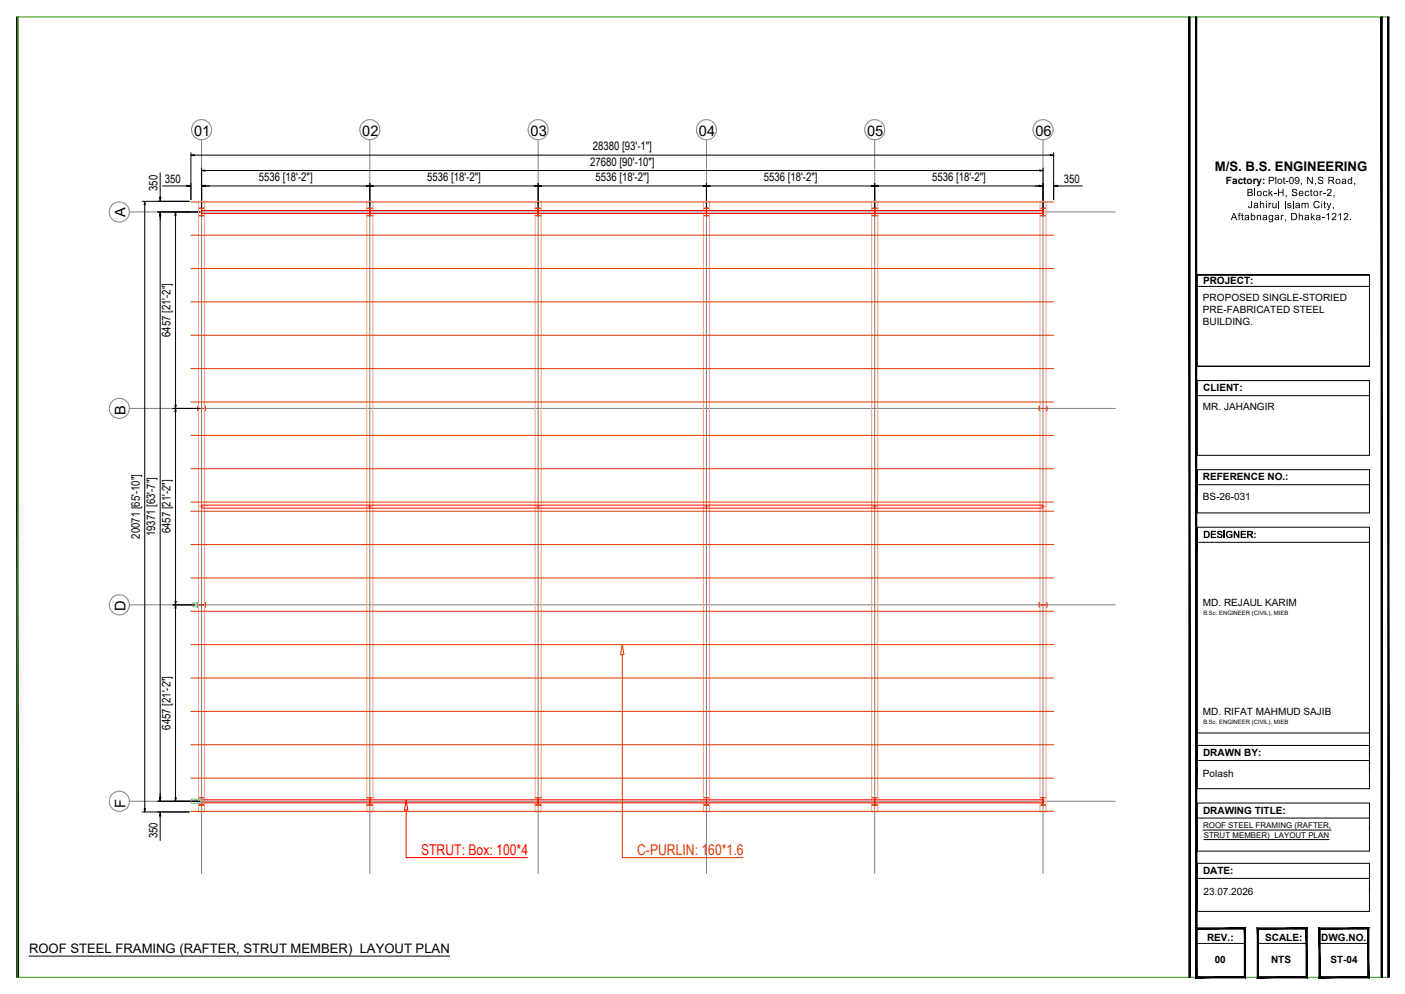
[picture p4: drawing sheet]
<svg xmlns="http://www.w3.org/2000/svg" width="420mm" height="297mm" viewBox="0 0 420 297" stroke-linecap="round" stroke-linejoin="round" font-family="sans-serif">
<!-- layer: gr-line -->
<g fill="none" stroke="#808080" stroke-width=".3">
<path d="M57.3 38.3v.5M57.3 39.3l.1 .4M57.6 37.3l-.2 .5M58.2 36.6l-.3 .3M59.1 36l-.5 .2M60 35.8h-.5M60.5 35.8h.5M61.5 36l.4 .2M62.3 36.5l.3 .4M62.9 37.3l.2 .5M63.2 39.2l-.1 .5M63.2 38.3l.1 .5"/>
<path d="M107.6 38.3v.5M107.6 39.3l.2 .4M108 37.3l-.2 .5M108.6 36.6l-.4 .3M109.4 36l-.5 .2M110.3 35.8h-.4M110.8 35.8h.5M111.8 36l.4 .2M112.6 36.5l.4 .4M113.2 37.3l.2 .5M113.6 39.2l-.1 .5M113.6 38.3v.5"/>
<path d="M158 38.3l-.1 .5M158 39.3l.1 .4M158.3 37.3l-.2 .5M158.9 36.6l-.3 .3M159.7 36l-.4 .2M160.7 35.8h-.5M161.2 35.8h.5M162.1 36l.5 .2M163 36.5l.3 .4M163.6 37.3l.2 .5M163.9 39.2l-.1 .5M163.9 38.3v.5"/>
<path d="M208.3 39.3l.1 .4M208.3 38.3v.5M208.6 37.3l-.2 .5M209.2 36.6l-.3 .3M210 36l-.4 .2M211 35.8h-.5M211.5 35.8h.5M212.4 36l.5 .2M213.3 36.5l.3 .4M213.9 37.3l.2 .5M214.2 39.2l-.1 .5M214.2 38.3l.1 .5"/>
<path d="M258.6 38.3v.5M258.6 39.3l.1 .4M258.9 37.3l-.2 .5M259.5 36.6l-.3 .3M260.4 36l-.5 .2M261.3 35.8h-.5M261.8 35.8h.5M262.8 36l.4 .2M263.6 36.5l.3 .4M264.2 37.3l.2 .5M264.5 39.2l-.1 .5M264.5 38.3l.1 .5"/>
<path d="M308.9 38.3v.5M308.9 39.3l.2 .4M309.3 37.3l-.2 .5M309.9 36.6l-.4 .3M310.7 36l-.4 .2M311.7 35.8h-.5M312.2 35.8h.5M313.1 36l.5 .2M313.9 36.5l.4 .4M314.6 37.3l.1 .5M314.9 39.2l-.1 .5M314.9 38.3v.5"/>
<path d="M57.6 40.2l.3 .4M58.3 41l.3 .3M59.1 41.5l.4 .2M60 41.7h.5M60.3 41.8v219.2M61.5 41.5l-.5 .2M62.3 41l-.4 .3M62.9 40.2l-.2 .4M108 40.2l.2 .4M108.6 41l.4 .3M109.4 41.5l.5 .2M110.4 41.7h.5"/>
<path d="M110.6 41.8v219.2M111.8 41.5l-.4 .2M112.6 41l-.3 .3M113.2 40.2l-.2 .4M158.3 40.2l.3 .4M158.9 41l.4 .3M159.7 41.5l.5 .2M160.7 41.7h.5M160.9 41.8v219.2M162.2 41.5l-.5 .2M163 41l-.4 .3M163.6 40.2l-.3 .4"/>
<path d="M208.6 40.2l.3 .4M209.2 41l.4 .3M210.1 41.5l.4 .2M211 41.7h.5M211.3 41.8v219.2M212.5 41.5l-.5 .2M213.3 41l-.4 .3M213.9 40.2l-.3 .4M259 40.2l.2 .4M259.6 41l.3 .3M260.4 41.5l.5 .2M261.3 41.7h.6"/>
<path d="M261.6 41.8v219.2M262.8 41.5l-.5 .2M263.6 41l-.4 .3M264.2 40.2l-.2 .4M309.3 40.2l.2 .4M309.9 41l.4 .3M310.7 41.5l.5 .2M311.7 41.7h.5M311.9 41.8v219.2M313.1 41.5l-.4 .2M314 41l-.4 .3M314.6 40.2l-.3 .4"/>
<path d="M32.7 62.9v.5M32.7 63.8l.2 .5M33 61.9l-.1 .5M33 64.8l.3 .4M33.7 61.1l-.4 .4M33.7 65.6l.4 .3M34.5 60.6l-.5 .2M34.5 66.1l.5 .2M35.4 60.4h-.5M35.5 66.3h.4M35.9 60.4h.5M36.9 60.6l.4 .2"/>
<path d="M36.9 66.1l-.5 .2M37.7 61.1l.4 .4M37.7 65.5l-.4 .4M38.3 64.8l-.2 .4M38.3 61.9l.2 .5M38.7 63.8l-.2 .5M38.7 62.9v.4h294.8M33.7 119.9l-.4 .3M34.5 119.3l-.5 .2M35.4 119l-.5 .1M35.9 119l.5 .1M36.9 119.3l.4 .2"/>
<path d="M37.7 119.8l.4 .4M32.7 121.6v.5M32.7 122.6l.2 .4M33 120.6l-.1 .5M33 123.5l.3 .4M33.7 124.3l.4 .3M34.5 124.8l.5 .2M35.5 125h.4M36.9 124.8l-.5 .2M37.7 124.3l-.4 .3M38.3 120.6l.2 .5M38.3 123.5l-.2 .4"/>
<path d="M38.7 122.5l-.2 .5M38.7 121.5v.6h294.8M33 179.3l-.1 .5M33.7 178.5l-.4 .4M34.5 178l-.5 .2M35.4 177.8h-.5M35.9 177.8h.5M36.9 178l.4 .2M37.7 178.5l.4 .4M38.3 179.3l.2 .5M32.7 180.3v.5M32.7 181.3l.2 .4"/>
<path d="M33 182.2l.3 .4M33.7 183l.4 .3M34.5 183.5l.5 .2M35.9 183.7l-.4 .1M36.9 183.5l-.5 .1M37.7 183l-.4 .2M38.3 182.2l-.2 .4M38.7 181.2l-.2 .5M38.7 180.3v.4h294.8M32.7 239v.5M32.7 240l.2 .4M33 238l-.1 .5"/>
<path d="M33.7 237.2l-.4 .4M34.5 236.7l-.5 .2M35.4 236.5h-.5M35.9 236.5h.5M36.9 236.7l.4 .2M37.7 237.2l.4 .4M38.3 238l.2 .5M38.7 239.9l-.2 .5M38.7 239v.4h294.8M33 240.9l.3 .4M33.7 241.7l.4 .3M34.5 242.2l.5 .2"/>
<path d="M35.5 242.5h.4M36.9 242.2l-.5 .2M37.7 241.6l-.4 .4M38.3 240.9l-.2 .4"/>
</g>
<!-- layer: DIM -->
<g fill="none" stroke="#000" stroke-width=".3">
<path d="M47.9 51.6v7.4M48.6 55.6h7.3M57.1 45.6v14.1M58.1 46.4h256M60.3 50.2v12.7M61.3 55.6h48.3M61.3 51h249.6M110.6 54.8v8.1M111.6 55.6h48.3M160.9 54.8v8.1M161.9 55.6h48.3M211.3 54.8v8.1"/>
<path d="M212.3 55.6h48.3M261.6 54.8v8.1M262.6 55.6h48.3M311.9 50.2v12.7M315.1 45.6v14.1M316.3 55.6h7.3M42.5 60.2h14.1M43.3 61.2v180.4M47.1 63.3h12.7M47.9 64.4v174M52.5 64.4v56.7M51.7 122.1h8.1"/>
<path d="M52.5 123v56.8M51.7 180.7h6.5M52.5 181.7v56.7M47.1 239.4h12.7M42.5 242.6h14.1M47.9 243.8v7.3"/>
</g>
<!-- layer: 0 -->
<g fill="none" stroke="#000" stroke-width=".3">
<path d="M47.7 59h.4l-.2 1.2zM55.9 55.4l1.2 .2-1.2 .2zM57.1 46.4l1-.2v.3zM60.3 55.6l1-.2v.3zM60.3 51l1-.2v.3zM60.3 55.6l1.2-.2v.4zM109.6 55.4l1 .2-1 .1zM110.6 55.6l1-.2v.3zM159.9 55.4l1 .2-1 .1zM160.9 55.6l1-.2v.3zM210.2 55.4l1.1 .2-1.1 .1zM211.3 55.6l1-.2v.3z"/>
<path d="M260.6 55.4l1 .2-1 .1zM261.6 55.6l1-.2v.3zM310.7 55.4l1.2 .2-1.2 .2zM310.9 55.4l1 .2-1 .1zM310.9 50.8l1 .2-1 .1zM314.1 46.2l1 .2-1 .1zM315.1 55.6l1.2-.2v.4zM43.3 60.2l.2 1h-.4zM47.9 63.3l.1 1.1h-.3zM47.9 63.3l.2 1.2h-.4zM52.5 63.3l.2 1.1h-.4zM52.3 121.1h.4l-.2 1z"/>
<path d="M52.5 122.1l.2 .9h-.4zM52.3 179.8h.4l-.2 .9zM52.5 180.7l.2 1h-.4zM47.7 238.3h.4l-.2 1.1zM47.7 238.4h.3l-.1 1zM52.3 238.4h.4l-.2 1zM43.1 241.6h.4l-.2 1zM47.9 242.6l.2 1.2h-.4z"/>
</g>
<!-- layer: 000 Steel Column -->
<g fill="none" stroke="#a30000" stroke-width=".3">
<path d="M60.1 64.4h.9M60.1 62.3l.1 .1M60.2 64.4l-.6 .1h1.4M60.2 62.3l-.6-.1h1.4l-.7 .2M60.2 62.4v1.9M60.3 62.4v1.9M61 64.4v.1M110.5 64.4l.1-2-.9-.2h1.8l-.9 .2 .1 2M110.5 64.4l-.8 .1h1.8M110.7 64.4h.8M111.5 64.4v.1M160.8 64.4l.1-2-.9-.2h1.8l-.9 .2 .1 2"/>
<path d="M160.8 64.4l-.8 .1h1.8M161 64.4h.8M161.8 64.4v.1M211.1 64.4l-.7 .1h1.8M211.2 62.4l-.8-.2h1.8l-.9 .2 .1 2M211.2 64.3l-.1 .1M211.4 64.4h.8M212.2 64.4v.1M261.5 64.4l-.8 .1h1.8M261.6 62.4v1.9M261.6 64.3l-.1 .1M261.6 64.3l.1 .1"/>
<path d="M261.7 62.3l-.1 .1M261.7 62.3l.8-.1h-1.8l.9 .2M261.7 64.4h.8M262.5 64.4v.1M311.2 64.4v.1M311.9 62.4v1.9M312 64.4h-.8M312 62.3l-.1 .1M312 64.4l.6 .1h-1.4M312 62.3l.6-.1h-1.4l.7 .2M61.3 121.9l-2 .1-.2-.6v1.3l.2-.6h2M61.4 121.4h.1"/>
<path d="M61.4 121.4v.5M61.4 121.4v1.3v-.5M310.8 121.9l2.1 .1 .2-.6v1.3M310.8 122.1h2.2v.6M310.8 121.9v-.5v1.3v-.5M313 122.7h.1M61.3 180.6l-2 .1-.2-.6v1.3l.2-.7 2 .1M61.4 180.1v.5M61.4 180.1h.1M61.4 180.1v1.3v-.5M310.8 180.6l2.1 .1 .2-.6v1.3M310.8 180.8h2.2v.6"/>
<path d="M310.8 180.6v-.5v1.3v-.5M313 181.4h.1M60.1 238.4l.1 .1M60.2 238.5v1.9M60.3 238.5v1.9M61 238.3h-1.4l.6 .1M61 238.4l-.7 .1M61 238.3v.1M109.7 238.3h1.8l-.9 .1v2l.9 .2h-1.8l.9-.2v-1.9zM160 238.3h1.8l-.8 .1-.1 2 .9 .2h-1.8l.9-.2v-1.9zM211.2 238.5l-.8-.2h1.8l-.9 .1-.1 2 1 .2h-1.8l.8-.2M261.6 238.5v1.9"/>
<path d="M261.7 238.4l-.1 .1M261.7 238.4l.8-.1h-1.8l.9 .2M311.2 238.3h1.4l-.6 .1M311.2 238.4l.7 .1M311.2 238.3v.1M311.9 238.5v1.9M312 238.4l-.1 .1M59.6 240.5v.1M59.6 240.5h.6M60.2 240.4l-.1 .1M60.3 240.4l.1 .1M60.4 240.5l.6 .1h-1.4"/>
<path d="M261.6 240.4l-.9 .2h1.8l-.8-.1M261.6 240.4l.1 .1M311.8 240.5l-.6 .1h1.4M311.9 240.4l-.1 .1M311.9 240.4l.1 .1M312 240.5h.6M312.6 240.5v.1"/>
</g>
<!-- layer: gr-line -->
<g fill="#808080" stroke="#808080" stroke-width=".3">
<circle cx="63.2" cy="38" r=".06"/>
<circle cx="62.8" cy="37.1" r=".06"/>
<circle cx="62.1" cy="36.4" r=".06"/>
<circle cx="61.2" cy="35.9" r=".06"/>
<circle cx="60.3" cy="35.8" r=".06"/>
<circle cx="59.3" cy="35.9" r=".06"/>
<circle cx="58.4" cy="36.4" r=".06"/>
<circle cx="57.8" cy="37.1" r=".06"/>
<circle cx="57.4" cy="38" r=".06"/>
<circle cx="57.3" cy="39" r=".06"/>
<circle cx="57.5" cy="40" r=".06"/>
<circle cx="58.1" cy="40.8" r=".06"/>
<circle cx="58.9" cy="41.4" r=".06"/>
<circle cx="59.8" cy="41.7" r=".06"/>
<circle cx="60.8" cy="41.7" r=".06"/>
<circle cx="61.7" cy="41.4" r=".06"/>
<circle cx="62.5" cy="40.8" r=".06"/>
<circle cx="63" cy="39.9" r=".06"/>
<circle cx="63.3" cy="39" r=".06"/>
<circle cx="113.5" cy="38" r=".06"/>
<circle cx="113.1" cy="37.1" r=".06"/>
<circle cx="112.4" cy="36.4" r=".06"/>
<circle cx="111.6" cy="35.9" r=".06"/>
<circle cx="110.6" cy="35.8" r=".06"/>
<circle cx="109.6" cy="35.9" r=".06"/>
<circle cx="108.8" cy="36.4" r=".06"/>
<circle cx="108.1" cy="37.1" r=".06"/>
<circle cx="107.7" cy="38" r=".06"/>
<circle cx="107.6" cy="39" r=".06"/>
<circle cx="107.9" cy="40" r=".06"/>
<circle cx="108.4" cy="40.8" r=".06"/>
<circle cx="109.2" cy="41.4" r=".06"/>
<circle cx="110.1" cy="41.7" r=".06"/>
<circle cx="111.1" cy="41.7" r=".06"/>
<circle cx="112" cy="41.4" r=".06"/>
<circle cx="112.8" cy="40.8" r=".06"/>
<circle cx="113.3" cy="39.9" r=".06"/>
<circle cx="113.6" cy="39" r=".06"/>
<circle cx="163.8" cy="38" r=".06"/>
<circle cx="163.4" cy="37.1" r=".06"/>
<circle cx="162.8" cy="36.4" r=".06"/>
<circle cx="161.9" cy="35.9" r=".06"/>
<circle cx="160.9" cy="35.8" r=".06"/>
<circle cx="160" cy="35.9" r=".06"/>
<circle cx="159.1" cy="36.4" r=".06"/>
<circle cx="158.4" cy="37.1" r=".06"/>
<circle cx="158" cy="38" r=".06"/>
<circle cx="157.9" cy="39" r=".06"/>
<circle cx="158.2" cy="40" r=".06"/>
<circle cx="158.7" cy="40.8" r=".06"/>
<circle cx="159.5" cy="41.4" r=".06"/>
<circle cx="160.4" cy="41.7" r=".06"/>
<circle cx="161.4" cy="41.7" r=".06"/>
<circle cx="162.4" cy="41.4" r=".06"/>
<circle cx="163.2" cy="40.8" r=".06"/>
<circle cx="163.7" cy="39.9" r=".06"/>
<circle cx="163.9" cy="39" r=".06"/>
<circle cx="214.2" cy="38" r=".06"/>
<circle cx="213.8" cy="37.1" r=".06"/>
<circle cx="213.1" cy="36.4" r=".06"/>
<circle cx="212.2" cy="35.9" r=".06"/>
<circle cx="211.2" cy="35.8" r=".06"/>
<circle cx="210.3" cy="35.9" r=".06"/>
<circle cx="209.4" cy="36.4" r=".06"/>
<circle cx="208.7" cy="37.1" r=".06"/>
<circle cx="208.3" cy="38" r=".06"/>
<circle cx="208.3" cy="39" r=".06"/>
<circle cx="208.5" cy="40" r=".06"/>
<circle cx="209.1" cy="40.8" r=".06"/>
<circle cx="209.8" cy="41.4" r=".06"/>
<circle cx="210.8" cy="41.7" r=".06"/>
<circle cx="211.8" cy="41.7" r=".06"/>
<circle cx="212.7" cy="41.4" r=".06"/>
<circle cx="213.5" cy="40.8" r=".06"/>
<circle cx="214" cy="39.9" r=".06"/>
<circle cx="214.2" cy="39" r=".06"/>
<circle cx="264.5" cy="38" r=".06"/>
<circle cx="264.1" cy="37.1" r=".06"/>
<circle cx="263.4" cy="36.4" r=".06"/>
<circle cx="262.5" cy="35.9" r=".06"/>
<circle cx="261.6" cy="35.8" r=".06"/>
<circle cx="260.6" cy="35.9" r=".06"/>
<circle cx="259.7" cy="36.4" r=".06"/>
<circle cx="259.1" cy="37.1" r=".06"/>
<circle cx="258.7" cy="38" r=".06"/>
<circle cx="258.6" cy="39" r=".06"/>
<circle cx="258.8" cy="40" r=".06"/>
<circle cx="259.4" cy="40.8" r=".06"/>
<circle cx="260.2" cy="41.4" r=".06"/>
<circle cx="261.1" cy="41.7" r=".06"/>
<circle cx="262.1" cy="41.7" r=".06"/>
<circle cx="263" cy="41.4" r=".06"/>
<circle cx="263.8" cy="40.8" r=".06"/>
<circle cx="264.3" cy="39.9" r=".06"/>
<circle cx="264.6" cy="39" r=".06"/>
<circle cx="314.8" cy="38" r=".06"/>
<circle cx="314.4" cy="37.1" r=".06"/>
<circle cx="313.8" cy="36.4" r=".06"/>
<circle cx="312.9" cy="35.9" r=".06"/>
<circle cx="311.9" cy="35.8" r=".06"/>
<circle cx="310.9" cy="35.9" r=".06"/>
<circle cx="310.1" cy="36.4" r=".06"/>
<circle cx="309.4" cy="37.1" r=".06"/>
<circle cx="309" cy="38" r=".06"/>
<circle cx="308.9" cy="39" r=".06"/>
<circle cx="309.2" cy="40" r=".06"/>
<circle cx="309.7" cy="40.8" r=".06"/>
<circle cx="310.5" cy="41.4" r=".06"/>
<circle cx="311.4" cy="41.7" r=".06"/>
<circle cx="312.4" cy="41.7" r=".06"/>
<circle cx="313.3" cy="41.4" r=".06"/>
<circle cx="314.1" cy="40.8" r=".06"/>
<circle cx="314.7" cy="39.9" r=".06"/>
<circle cx="314.9" cy="39" r=".06"/>
<circle cx="38.6" cy="62.6" r=".06"/>
<circle cx="38.2" cy="61.7" r=".06"/>
<circle cx="37.5" cy="61" r=".06"/>
<circle cx="36.7" cy="60.5" r=".06"/>
<circle cx="35.7" cy="60.4" r=".06"/>
<circle cx="34.7" cy="60.5" r=".06"/>
<circle cx="33.8" cy="61" r=".06"/>
<circle cx="33.2" cy="61.7" r=".06"/>
<circle cx="32.8" cy="62.6" r=".06"/>
<circle cx="32.7" cy="63.6" r=".06"/>
<circle cx="33" cy="64.6" r=".06"/>
<circle cx="33.5" cy="65.4" r=".06"/>
<circle cx="34.3" cy="66" r=".06"/>
<circle cx="35.2" cy="66.3" r=".06"/>
<circle cx="36.2" cy="66.3" r=".06"/>
<circle cx="37.1" cy="66" r=".06"/>
<circle cx="37.9" cy="65.4" r=".06"/>
<circle cx="38.4" cy="64.5" r=".06"/>
<circle cx="38.7" cy="63.6" r=".06"/>
<circle cx="38.6" cy="121.3" r=".06"/>
<circle cx="38.2" cy="120.4" r=".06"/>
<circle cx="37.5" cy="119.7" r=".06"/>
<circle cx="36.7" cy="119.2" r=".06"/>
<circle cx="35.7" cy="119" r=".06"/>
<circle cx="34.7" cy="119.2" r=".06"/>
<circle cx="33.8" cy="119.7" r=".06"/>
<circle cx="33.2" cy="120.4" r=".06"/>
<circle cx="32.8" cy="121.3" r=".06"/>
<circle cx="32.7" cy="122.3" r=".06"/>
<circle cx="33" cy="123.3" r=".06"/>
<circle cx="33.5" cy="124.1" r=".06"/>
<circle cx="34.3" cy="124.7" r=".06"/>
<circle cx="35.2" cy="125" r=".06"/>
<circle cx="36.2" cy="125" r=".06"/>
<circle cx="37.1" cy="124.7" r=".06"/>
<circle cx="37.9" cy="124.1" r=".06"/>
<circle cx="38.4" cy="123.2" r=".06"/>
<circle cx="38.7" cy="122.3" r=".06"/>
<circle cx="38.6" cy="180" r=".06"/>
<circle cx="38.2" cy="179.1" r=".06"/>
<circle cx="37.5" cy="178.4" r=".06"/>
<circle cx="36.7" cy="177.9" r=".06"/>
<circle cx="35.7" cy="177.8" r=".06"/>
<circle cx="34.7" cy="177.9" r=".06"/>
<circle cx="33.8" cy="178.4" r=".06"/>
<circle cx="33.2" cy="179.1" r=".06"/>
<circle cx="32.8" cy="180" r=".06"/>
<circle cx="32.7" cy="181" r=".06"/>
<circle cx="33" cy="182" r=".06"/>
<circle cx="33.5" cy="182.8" r=".06"/>
<circle cx="34.3" cy="183.4" r=".06"/>
<circle cx="35.2" cy="183.7" r=".06"/>
<circle cx="36.2" cy="183.7" r=".06"/>
<circle cx="37.1" cy="183.4" r=".06"/>
<circle cx="37.9" cy="182.8" r=".06"/>
<circle cx="38.4" cy="181.9" r=".06"/>
<circle cx="38.7" cy="181" r=".06"/>
<circle cx="38.6" cy="238.7" r=".06"/>
<circle cx="38.2" cy="237.8" r=".06"/>
<circle cx="37.5" cy="237.1" r=".06"/>
<circle cx="36.7" cy="236.6" r=".06"/>
<circle cx="35.7" cy="236.5" r=".06"/>
<circle cx="34.7" cy="236.6" r=".06"/>
<circle cx="33.8" cy="237.1" r=".06"/>
<circle cx="33.2" cy="237.8" r=".06"/>
<circle cx="32.8" cy="238.7" r=".06"/>
<circle cx="32.7" cy="239.7" r=".06"/>
<circle cx="33" cy="240.7" r=".06"/>
<circle cx="33.5" cy="241.5" r=".06"/>
<circle cx="34.3" cy="242.1" r=".06"/>
<circle cx="35.2" cy="242.4" r=".06"/>
<circle cx="36.2" cy="242.4" r=".06"/>
<circle cx="37.1" cy="242.1" r=".06"/>
<circle cx="37.9" cy="241.5" r=".06"/>
<circle cx="38.4" cy="240.6" r=".06"/>
<circle cx="38.7" cy="239.7" r=".06"/>
</g>
<!-- layer: Rafter -->
<path d="M59.4 60.2h1.8v182.4h-1.8zM109.7 60.2h1.8v182.4h-1.8zM160 60.2h1.8v182.4h-1.8zM210.4 60.2h1.8v182.4h-1.8zM260.7 60.2h1.8v182.4h-1.8zM311 60.2h1.8v182.4h-1.8zM59.4 151.4h1.8M109.7 151.4h1.8M160 151.4h1.8M210.4 151.4h1.8M260.7 151.4h1.8M311 151.4h1.8" fill="none" stroke="#ff9f7f" stroke-width=".3"/>
<!-- layer: Strut -->
<g fill="none" stroke="#f00" stroke-width=".3">
<path d="M60.3 62.9h251.6v.9h-251.6zM110.6 62.9v.9M160.9 62.9v.9M211.3 62.9v.9M261.6 62.9v.9M60.3 150.9h251.6v1h-251.6zM110.6 150.9v1M160.9 150.9v1M211.3 150.9v1M261.6 150.9v1M60.3 239h251.6v.9h-251.6zM110.6 239v.9"/>
<path d="M160.9 239v.9M211.3 239v.9M261.6 239v.9"/>
</g>
<!-- layer: Purlin -->
<g fill="none" stroke="#dd3700" stroke-width=".3">
<path d="M57.1 60.4h258M57.1 70.3h258M57.1 80.2h258M57.1 90.2h258M57.1 100.2h258M57.1 110.2h258M57.1 120.1h258M57.1 130.1h258M57.1 140.1h258M57.1 150h258M57.1 152.8h258M57.1 162.7h258"/>
<path d="M57.1 172.7h258M57.1 182.7h258M57.1 192.6h258M57.1 202.6h258M57.1 212.6h258M57.1 222.6h258M57.1 232.5h258M57.1 242.5h258"/>
</g>
<!-- layer: 0 -->
<path d="M186.1 192.6l.5 3.1h-1zM186.1 195.7v60.6h36.1" fill="none" stroke="#dd3700" stroke-width=".3"/>
<path d="M121.5 239l.5 3h-1zM121.5 242v14.3h36.3" fill="none" stroke="#f00" stroke-width=".3"/>
<!-- layer: Purlin Cleat -->
<path d="M57.7 180.2h1.4v1.1h-1.4zM57.2 238.8h3v1.2h-3z" fill="none" stroke="#0cc" stroke-width=".3"/>
<!-- layer: Template -->
<g fill="#000" stroke="#000" stroke-width=".3">
<path d="M5 5.1v286.9h.4zM5 5.1h.4v286.9z"/>
<path d="M355.5 5.1v286.9h.4zM355.5 5.1h.4v286.9z"/>
<path d="M357.5 5.1v286.9h.4zM357.5 5.1h.4v286.9z"/>
<path d="M357.9 291.9l-.4 .3 14.6-.3zM357.5 292.2l14.6-.3 .4 .3zM372.1 277.7v14.2l.4 .3zM372.1 277.7l.4-.4v14.9zM357.9 277.7h14.2l.4-.4zM357.5 277.3h15l-14.6 .4zM357.5 277.3l.4 14.6v-14.2zM357.5 277.3l.4 14.6-.4 .3z"/>
<path d="M376.3 291.9l-.3 .3 14.6-.3zM376 292.2l14.6-.3 .3 .3zM390.6 277.7v14.2l.3 .3zM390.6 277.7l.3-.4v14.9zM376.3 277.7h14.3l.3-.4zM376 277.3h14.9l-14.6 .4zM376 277.3l.3 14.6v-14.2zM376 277.3l.3 14.6-.3 .3z"/>
<path d="M394.8 291.9l-.4 .3 14.6-.3zM394.4 292.2l14.6-.3 .4 .3zM409 277.7v14.2l.4 .3zM409 277.7l.4-.4v14.9zM394.8 277.7h14.2l.4-.4zM394.4 277.3h15l-14.6 .4zM394.4 277.3l.4 14.6v-14.2zM394.4 277.3l.4 14.6-.4 .3z"/>
<path d="M413 5.1v286.9h.4zM413 5.1h.4v286.9z"/>
<path d="M415 5.1v286.9h.4zM415 5.1h.4v286.9z"/>
</g>
<g fill="none" stroke="#000" stroke-width=".3">
<path d="M358.1 82.2h51.4h-51.4v27.3M358.1 85.6h51.4M409.5 82.2v27.3M358.1 113.7h51.4v22.4h-51.4zM358.1 118.2h51.4M409.5 109.5h-51.4h51.4M358.1 157.6v78.1h51.4v-12.9h-51.4M358.1 140.4v12.9h51.4v-12.9h-51.4v6.6M358.1 144.9h51.4M358.1 164.2v-6.6h51.4v68.6M358.1 162.1h51.4M358.1 219h51.4"/>
<path d="M358.1 240h51.4v14.3h-51.4zM358.1 227.3h51.4M409.5 229.7v1.2M358.1 258h51.4v14.4h-51.4zM358.1 244.5h51.4M359.8 248h38.3M360 250.9h37.4M358.1 262.5h51.4M8.7 285.7h125.8M357.7 281.9h14.6M376.2 281.9h14.5M394.6 281.9h14.6"/>
</g>
<path d="M5.2 5.1h410v286.9h-410z" fill="none" stroke="#259500" stroke-width=".3"/>
<g fill="#000">
<path d="M375.1 159.2h.4v.4h-.4zM375.1 160.4h.4v.4h-.4z"/>
<path d="M372.9 158.6l1.3 .1 .4 .2 .1 .6-.6 .3 .8 1h-.5l-.9-.9h-.1v.9h-.5zM373.4 159v.5l.8-.1-.1-.4z"/>
</g>
<!-- layer: 0 -->
<path d="M397 56.6l.7-.2 .4 .3v.7l-.9 .9h1v.3h-1.4l1.1-1.5-.3-.5-.3 .1-.2 .4h-.2zM398.8 58.3h.3l-.3 .7zM405 54.7h.3l-.3 .7zM396.7 60.6h.3l.4 1.3 .5-1.3h.2l-.6 1.8-.4 .4-.3-.3h.4l.1-.3zM398.6 61.9h.3l-.3 .7zM402 63.8l.7-.1 .5 .3v.5l-1 1h1v.3h-1.4l1.1-1.5-.3-.4-.8 .4zM403.8 65.5h.3v.3h-.3z" fill="#000"/>
<g font-size="4.4">
<text x="58" y="40.6">01</text>
<text x="108.4" y="40.6">02</text>
<text x="158.7" y="40.6">03</text>
<text x="209" y="40.6">04</text>
<text x="259.3" y="40.6">05</text>
<text x="309.7" y="40.6">06</text>
<text x="37.5" y="64.9" transform="rotate(-90 37.5 64.9)">A</text>
<text x="37.5" y="123.9" transform="rotate(-90 37.5 123.9)">B</text>
<text x="37.5" y="182.7" transform="rotate(-90 37.5 182.7)">D</text>
<text x="37.5" y="241.4" transform="rotate(-90 37.5 241.4)">F</text>
</g>
<text font-size="4.4" fill="#f00" x="125.9" y="255.4">STRUT: Box: 100*4</text>
<text font-size="4.4" fill="#dd3700" x="190.5" y="255.4">C-PURLIN: 160*1.6</text>
<g font-size="3.9">
<text x="363.3" y="51.1">M/S. B.S. ENGINEERING</text>
<text x="8.7" y="284.9">ROOF STEEL FRAMING (RAFTER, STRUT MEMBER) LAYOUT PLAN</text>
</g>
<g font-size="3.5">
<text x="177.3" y="44.9">28380 [93'-1&quot;]</text>
<text x="176.5" y="49.5">27680 [90'-10&quot;]</text>
<text x="47.1" y="57.1" transform="rotate(-90 47.1 57.1)">350</text>
<text x="49.3" y="54.7">350</text>
<text x="77.4" y="54.1">5536 [18'-2&quot;]</text>
<text x="127.8" y="54.1">5536 [18'-2&quot;]</text>
<text x="178.1" y="54.1">5536 [18'-2&quot;]</text>
<text x="228.4" y="54.1">5536 [18'-2&quot;]</text>
<text x="278.7" y="54.1">5536 [18'-2&quot;]</text>
<text x="318.2" y="54.7">350</text>
<text x="51" y="100.7" transform="rotate(-90 51 100.7)">6457 [21'-2&quot;]</text>
<text x="41.8" y="161" transform="rotate(-90 41.8 161)">20071 [65'-10&quot;]</text>
<text x="46.4" y="160.3" transform="rotate(-90 46.4 160.3)">19371 [63'-7&quot;]</text>
<text x="51" y="159.4" transform="rotate(-90 51 159.4)">6457 [21'-2&quot;]</text>
<text x="51" y="218.1" transform="rotate(-90 51 218.1)">6457 [21'-2&quot;]</text>
<text x="47.1" y="250.5" transform="rotate(-90 47.1 250.5)">350</text>
</g>
<g font-size="3">
<text x="366.6" y="55">Factory: Plot-09</text>
<text x="372.8" y="58.6">Block-H, Sector-2,</text>
<text x="388.7" y="55">, N,S Road,</text>
<text x="368" y="65.8">Aftabnagar, Dhaka-1212.</text>
<text x="373.2" y="62.2">Jahirul Islam City,</text>
<text x="359.7" y="90">PROPOSED SINGLE-STORIED</text>
<text x="359.8" y="84.8">PROJECT:</text>
<text x="359.7" y="93.6">PRE-FABRICATED STEEL</text>
<text x="359.7" y="97.2">BUILDING.</text>
<text x="359.8" y="117">CLIENT:</text>
<text x="359.7" y="122.6">MR. JAHANGIR</text>
<text x="359.7" y="143.6">REFERENCE NO.:</text>
<text x="359.7" y="149.3">BS-26-031</text>
<text x="359.8" y="160.8">DESIGNER:</text>
<text x="359.7" y="181.2">MD. REJAUL KARIM</text>
<text x="359.7" y="213.7">MD. RIFAT MAHMUD SAJIB</text>
<text x="359.8" y="226">DRAWN BY:</text>
<text x="359.7" y="232.3">Polash</text>
<text x="359.8" y="243.2">DRAWING TITLE:</text>
<text x="359.8" y="261.2">DATE:</text>
<text x="359.9" y="267.6">23.07.2026</text>
<text x="361" y="281.1">REV.:</text>
<text x="378.4" y="281.2">SCALE:</text>
<text x="395.1" y="281.2">DWG.NO.</text>
<text x="363.2" y="287.8">00</text>
<text x="380.1" y="287.9">NTS</text>
<text x="397.9" y="287.9">ST-04</text>
</g>
<g font-size="2.4">
<text x="359.8" y="247.5">ROOF STEEL FRAMING (RAFTER,</text>
<text x="360" y="250.4">STRUT MEMBER) LAYOUT PLAN</text>
</g>
<g font-size="1.8">
<text x="359.9" y="183.9">B.Sc. ENGINEER (CIVIL), MIEB</text>
<text x="359.9" y="216.5">B.Sc. ENGINEER (CIVIL), MIEB</text>
</g>
</svg>
